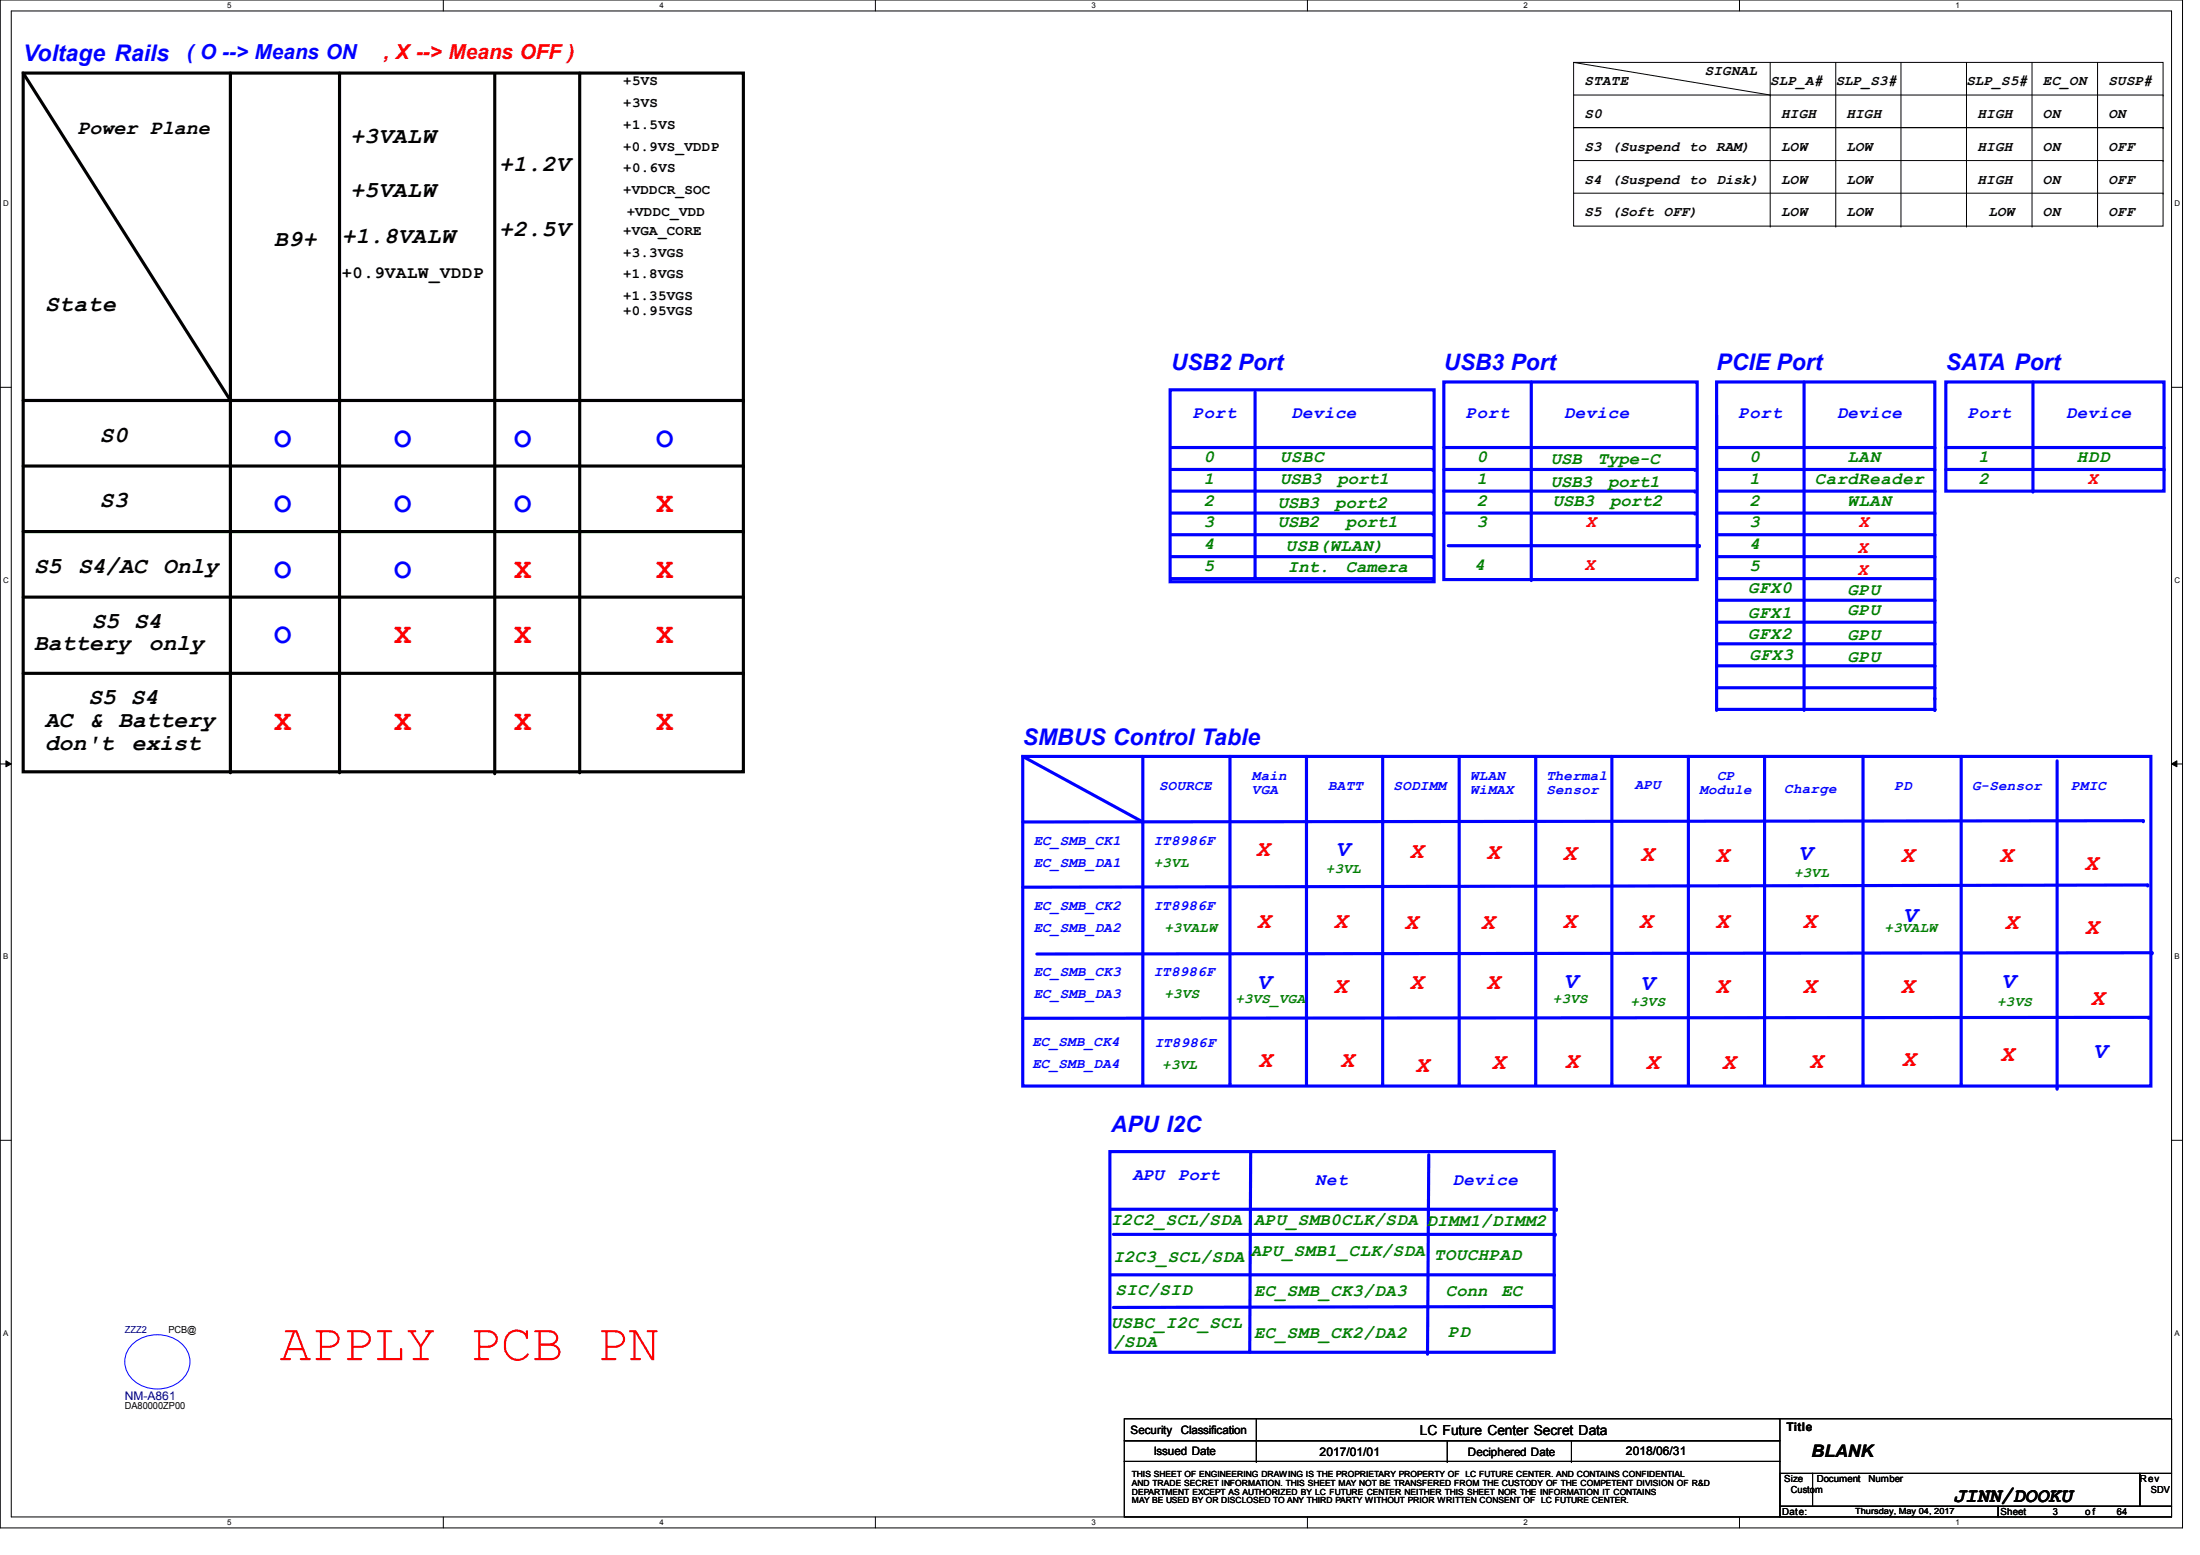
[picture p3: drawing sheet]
<svg xmlns="http://www.w3.org/2000/svg" width="297mm" height="210mm" viewBox="0 0 297 210" stroke-linecap="round" stroke-linejoin="round" font-family="sans-serif">
<path d="M0 0h294.7v206.2h-294.7zM1.5 1.5h291.7v203.3h-291.7z" fill="none" stroke="#000" stroke-width=".14"/>
<g fill="#fff">
<path d="M30.7 .2h.6v1.2h-.6z"/>
<path d="M30.7 204.9h.6v1.2h-.6z"/>
</g>
<path d="M59.9 0v1.5M59.9 204.8v1.4" fill="none" stroke="#000" stroke-width=".14"/>
<g fill="#fff">
<path d="M89 .2h.6v1.2h-.6z"/>
<path d="M89 204.9h.6v1.2h-.6z"/>
</g>
<path d="M118.2 0v1.5M118.2 204.8v1.4" fill="none" stroke="#000" stroke-width=".14"/>
<g fill="#fff">
<path d="M147.4 .2h.6v1.2h-.6z"/>
<path d="M147.4 204.9h.6v1.2h-.6z"/>
</g>
<path d="M176.5 0v1.5M176.5 204.8v1.4" fill="none" stroke="#000" stroke-width=".14"/>
<g fill="#fff">
<path d="M205.7 .2h.6v1.2h-.6z"/>
<path d="M205.7 204.9h.6v1.2h-.6z"/>
</g>
<path d="M234.9 0v1.5M234.9 204.8v1.4" fill="none" stroke="#000" stroke-width=".14"/>
<g fill="#fff">
<path d="M264 .2h.6v1.2h-.6z"/>
<path d="M264 204.9h.6v1.2h-.6z"/>
<path d="M.4 26.9h.8v1.2h-.8z"/>
<path d="M293.6 26.9h.7v1.2h-.7z"/>
<path d="M.4 77.7h.8v1.2h-.8z"/>
<path d="M293.6 77.7h.7v1.2h-.7z"/>
</g>
<path d="M0 52.3h1.5M293.2 52.3h1.5" fill="none" stroke="#000" stroke-width=".14"/>
<g fill="#fff">
<path d="M.4 128.5h.7v1.2h-.7z"/>
<path d="M293.6 128.5h.7v1.2h-.7z"/>
</g>
<path d="M0 103.1h1.5M.8 102.7l.7 .4-.7 .4zM293.2 103.1l.7-.4v.8zM293.2 103.1h1.5" fill="none" stroke="#000" stroke-width=".14"/>
<path d="M.8 102.7l.7 .4-.7 .4zM293.2 103.1l.7-.4v.8z" fill="#000"/>
<g fill="#fff">
<path d="M.4 179.3h.7v1.2h-.7z"/>
<path d="M293.6 179.3h.7v1.2h-.7z"/>
</g>
<g fill="none" stroke="#000" stroke-width=".14">
<path d="M212.5 8.4h79.6v22.1h-79.6zM212.5 17.2h79.6M212.5 12.8h79.6M212.5 8.4l26.5 4.4M239 12.8h.1M239 8.4v22.1M247.9 8.4v22.1M256.7 8.4v22.1M265.5 8.4v22.1M274.4 8.4v22.1M283.2 8.4v22.1M292.1 17.2h.1"/>
<path d="M292.1 12.8h.1M212.5 26.1h79.6M212.5 21.7h79.6M239 30.5h.1M247.9 30.5h.1M256.7 30.5h.1M265.5 30.5h.1M274.4 30.5h.1M283.2 30.5h.1M292.1 26.1h.1M292.1 21.7h.1M0 153.9h1.5"/>
<path d="M293.2 153.9h1.5"/>
</g>
<path d="M166.1 102.1v44.2" fill="none" stroke="#00f" stroke-width=".42"/>
<circle cx="166.1" cy="146.3" r=".21" fill="#00f"/>
<path d="M289.4 110.8l-151.3 .2" fill="none" stroke="#00f" stroke-width=".42"/>
<circle cx="289.4" cy="110.8" r=".21" fill="#00f"/>
<path d="M154.3 102.1v44.2" fill="none" stroke="#00f" stroke-width=".42"/>
<circle cx="154.3" cy="146.3" r=".21" fill="#00f"/>
<path d="M290.6 128.6l-150.6 .2" fill="none" stroke="#00f" stroke-width=".42"/>
<circle cx="290.6" cy="128.6" r=".21" fill="#00f"/>
<path d="M290 119.5l-151.9 .3" fill="none" stroke="#00f" stroke-width=".42"/>
<circle cx="290" cy="119.5" r=".21" fill="#00f"/>
<path d="M207.3 102.1v44.2" fill="none" stroke="#00f" stroke-width=".42"/>
<circle cx="207.3" cy="146.3" r=".21" fill="#00f"/>
<path d="M197 102.1v44.2" fill="none" stroke="#00f" stroke-width=".42"/>
<circle cx="197" cy="146.3" r=".21" fill="#00f"/>
<path d="M186.7 102.1v44.2" fill="none" stroke="#00f" stroke-width=".42"/>
<circle cx="186.7" cy="146.3" r=".21" fill="#00f"/>
<path d="M176.4 102.1v44.2" fill="none" stroke="#00f" stroke-width=".42"/>
<circle cx="176.4" cy="146.3" r=".21" fill="#00f"/>
<path d="M290.1 137.3l-152 .2" fill="none" stroke="#00f" stroke-width=".42"/>
<circle cx="290.1" cy="137.3" r=".21" fill="#00f"/>
<path d="M251.5 102.1v44.2" fill="none" stroke="#00f" stroke-width=".42"/>
<circle cx="251.5" cy="146.3" r=".21" fill="#00f"/>
<path d="M238.2 102.1v44.2" fill="none" stroke="#00f" stroke-width=".42"/>
<circle cx="238.2" cy="146.3" r=".21" fill="#00f"/>
<path d="M228 102.1v44.2" fill="none" stroke="#00f" stroke-width=".42"/>
<circle cx="228" cy="146.3" r=".21" fill="#00f"/>
<path d="M217.6 102.1v44.2" fill="none" stroke="#00f" stroke-width=".42"/>
<circle cx="217.6" cy="146.3" r=".21" fill="#00f"/>
<path d="M138.1 102.1l16.2 8.9" fill="none" stroke="#00f" stroke-width=".42"/>
<circle cx="154.3" cy="111" r=".21" fill="#00f"/>
<path d="M158.1 66.3h35.4M138.1 102.1h152.3v44.5h-152.3z" fill="none" stroke="#00f" stroke-width=".42"/>
<circle cx="193.5" cy="66.3" r=".21" fill="#00f"/>
<path d="M158.1 72.2h35.4" fill="none" stroke="#00f" stroke-width=".42"/>
<circle cx="193.5" cy="72.2" r=".21" fill="#00f"/>
<path d="M158.1 75.1h35.4" fill="none" stroke="#00f" stroke-width=".42"/>
<circle cx="193.5" cy="75.1" r=".21" fill="#00f"/>
<path d="M158 52.6h35.6v25.9h-35.6zM158.1 60.4h35.4" fill="none" stroke="#00f" stroke-width=".42"/>
<circle cx="193.5" cy="60.4" r=".21" fill="#00f"/>
<path d="M158.1 63.4h35.4" fill="none" stroke="#00f" stroke-width=".42"/>
<circle cx="193.5" cy="63.4" r=".21" fill="#00f"/>
<path d="M158.1 69.3h35.4" fill="none" stroke="#00f" stroke-width=".42"/>
<circle cx="193.5" cy="69.3" r=".21" fill="#00f"/>
<path d="M158.1 78.1h35.4" fill="none" stroke="#00f" stroke-width=".42"/>
<circle cx="193.5" cy="78.1" r=".21" fill="#00f"/>
<path d="M262.7 63.4h29.5" fill="none" stroke="#00f" stroke-width=".42"/>
<circle cx="292.2" cy="63.4" r=".21" fill="#00f"/>
<path d="M274.5 51.6v14.7" fill="none" stroke="#00f" stroke-width=".42"/>
<circle cx="274.5" cy="66.3" r=".21" fill="#00f"/>
<path d="M262.7 51.6h29.5v14.7h-29.5zM262.7 60.4h29.5" fill="none" stroke="#00f" stroke-width=".42"/>
<circle cx="292.2" cy="60.4" r=".21" fill="#00f"/>
<path d="M194.9 63.4h34" fill="none" stroke="#00f" stroke-width=".42"/>
<circle cx="228.9" cy="63.4" r=".21" fill="#00f"/>
<path d="M194.9 69.3h34" fill="none" stroke="#00f" stroke-width=".42"/>
<circle cx="228.9" cy="69.3" r=".21" fill="#00f"/>
<path d="M206.8 51.6v26.6" fill="none" stroke="#00f" stroke-width=".42"/>
<circle cx="206.8" cy="78.2" r=".21" fill="#00f"/>
<path d="M194.9 51.6h34.2v26.6h-34.2zM194.9 60.4h34" fill="none" stroke="#00f" stroke-width=".42"/>
<circle cx="228.9" cy="60.4" r=".21" fill="#00f"/>
<path d="M194.9 66.3h34" fill="none" stroke="#00f" stroke-width=".42"/>
<circle cx="228.9" cy="66.3" r=".21" fill="#00f"/>
<path d="M264.8 102.1v44.2" fill="none" stroke="#00f" stroke-width=".42"/>
<circle cx="264.8" cy="146.3" r=".21" fill="#00f"/>
<path d="M231.8 84h29.4" fill="none" stroke="#00f" stroke-width=".42"/>
<circle cx="261.2" cy="84" r=".21" fill="#00f"/>
<path d="M231.8 86.9h29.4" fill="none" stroke="#00f" stroke-width=".42"/>
<circle cx="261.2" cy="86.9" r=".21" fill="#00f"/>
<path d="M231.8 81h29.4" fill="none" stroke="#00f" stroke-width=".42"/>
<circle cx="261.2" cy="81" r=".21" fill="#00f"/>
<path d="M231.8 89.9h29.4" fill="none" stroke="#00f" stroke-width=".42"/>
<circle cx="261.2" cy="89.9" r=".21" fill="#00f"/>
<path d="M231.8 92.8h29.4" fill="none" stroke="#00f" stroke-width=".42"/>
<circle cx="261.2" cy="92.8" r=".21" fill="#00f"/>
<path d="M231.8 95.8h29.4" fill="none" stroke="#00f" stroke-width=".42"/>
<circle cx="261.2" cy="95.8" r=".21" fill="#00f"/>
<path d="M231.8 56v33.9" fill="none" stroke="#00f" stroke-width=".42"/>
<circle cx="231.8" cy="89.9" r=".21" fill="#00f"/>
<path d="M261.2 78.1v16.2" fill="none" stroke="#00f" stroke-width=".42"/>
<circle cx="261.2" cy="94.3" r=".21" fill="#00f"/>
<path d="M261.2 94.3v1.5" fill="none" stroke="#00f" stroke-width=".42"/>
<circle cx="261.2" cy="95.8" r=".21" fill="#00f"/>
<path d="M243.6 89.9v5.9" fill="none" stroke="#00f" stroke-width=".42"/>
<circle cx="243.6" cy="95.8" r=".21" fill="#00f"/>
<path d="M231.8 89.9v5.9" fill="none" stroke="#00f" stroke-width=".42"/>
<circle cx="231.8" cy="95.8" r=".21" fill="#00f"/>
<path d="M231.8 51.6h29.4v26.5h-29.4zM231.8 60.4h29.4" fill="none" stroke="#00f" stroke-width=".42"/>
<circle cx="261.2" cy="60.4" r=".21" fill="#00f"/>
<path d="M231.8 66.3h29.4" fill="none" stroke="#00f" stroke-width=".42"/>
<circle cx="261.2" cy="66.3" r=".21" fill="#00f"/>
<path d="M231.8 63.4h29.4" fill="none" stroke="#00f" stroke-width=".42"/>
<circle cx="261.2" cy="63.4" r=".21" fill="#00f"/>
<path d="M231.8 69.3h29.4" fill="none" stroke="#00f" stroke-width=".42"/>
<circle cx="261.2" cy="69.3" r=".21" fill="#00f"/>
<path d="M231.8 72.2h29.4" fill="none" stroke="#00f" stroke-width=".42"/>
<circle cx="261.2" cy="72.2" r=".21" fill="#00f"/>
<path d="M231.8 75.1h29.4" fill="none" stroke="#00f" stroke-width=".42"/>
<circle cx="261.2" cy="75.1" r=".21" fill="#00f"/>
<path d="M243.6 51.6v38.3" fill="none" stroke="#00f" stroke-width=".42"/>
<circle cx="243.6" cy="89.9" r=".21" fill="#00f"/>
<path d="M3.1 9.9h97.3v94.3h-97.3zM3.1 9.9l28 44.2M31.1 9.9v94.3M45.8 9.9v94.3M66.8 10v94.3M78.3 9.9v94.3M3.1 54.1h97.3M3.1 62.9h97.3M3.1 71.8h97.3M3.1 80.6h97.3M3.1 90.9h97.3" fill="none" stroke="#000" stroke-width=".42"/>
<g fill="#000">
<circle cx="31.1" cy="54.1" r=".21"/>
<circle cx="100.4" cy="54.1" r=".21"/>
<circle cx="100.4" cy="62.9" r=".21"/>
<circle cx="100.4" cy="71.8" r=".21"/>
<circle cx="100.4" cy="90.9" r=".21"/>
<circle cx="100.4" cy="80.6" r=".21"/>
<circle cx="31.1" cy="104.2" r=".21"/>
<circle cx="45.8" cy="104.2" r=".21"/>
<circle cx="66.8" cy="104.3" r=".21"/>
<circle cx="78.3" cy="104.2" r=".21"/>
</g>
<path d="M169.5 52.9v25" fill="none" stroke="#00f" stroke-width=".42"/>
<circle cx="169.5" cy="77.9" r=".21" fill="#00f"/>
<path d="M195.5 73.7h33.9" fill="none" stroke="#00f" stroke-width=".42"/>
<circle cx="229.4" cy="73.7" r=".21" fill="#00f"/>
<path d="M150.3 166.6h59.7" fill="none" stroke="#00f" stroke-width=".42"/>
<circle cx="210" cy="166.6" r=".21" fill="#00f"/>
<path d="M209.7 176.4l-59.4 .1" fill="none" stroke="#00f" stroke-width=".42"/>
<circle cx="209.7" cy="176.4" r=".21" fill="#00f"/>
<path d="M149.9 155.4h59.9v27.1h-59.9zM150 163.2h60.1" fill="none" stroke="#00f" stroke-width=".42"/>
<circle cx="210.1" cy="163.2" r=".21" fill="#00f"/>
<path d="M150 172.1h59.8" fill="none" stroke="#00f" stroke-width=".42"/>
<circle cx="209.8" cy="172.1" r=".21" fill="#00f"/>
<path d="M168.9 155.6l-.2 26.8" fill="none" stroke="#00f" stroke-width=".42"/>
<circle cx="168.7" cy="182.4" r=".21" fill="#00f"/>
<path d="M192.9 155.9l-.2 26.8" fill="none" stroke="#00f" stroke-width=".42"/>
<circle cx="192.7" cy="182.7" r=".21" fill="#00f"/>
<path d="M277.7 102.7v44.2" fill="none" stroke="#00f" stroke-width=".42"/>
<circle cx="277.7" cy="146.9" r=".21" fill="#00f"/>
<g fill="none" stroke="#000" stroke-width=".14">
<path d="M151.8 191.5h88.5v3h-88.5zM151.8 194.5h88.5v2.8h-88.5zM151.8 197.3h88.5v7.5h-88.5zM169.6 194.5h.1M169.6 197.3h.1M169.6 191.5v5.8M195.4 197.3h.1M195.4 194.5v2.8M212.2 197.3h.1M212.2 194.5v2.8M240.2 191.5h53M240.3 198.9h4.4v4.4h-4.4z"/>
<path d="M244.7 198.9h44.2v4.4h-44.2zM288.9 198.9h4.3v4.4h-4.3zM293.2 191.5h.1M293.2 191.5v7.4M240.3 203.3h29.5v1.5h-29.5zM269.8 203.3h23.4v1.5h-23.4z"/>
</g>
<path d="M18.1 181.2a4.9 4.9 0 0 1 7.2 1.2 3.5 3.5 0 0 1-2.3 4.8 4.7 4.7 0 0 1-5.8-2 3.2 3.2 0 0 1 .9-4z" fill="none" stroke="#00f" stroke-width=".14"/>
<text font-size="7.1" fill="#f00" x="37.8" y="183.6">APPLY PCB PN</text>
<g font-size="3.9" fill="#00f">
<text x="37" y="60.3">O</text>
<text x="53.2" y="60.3">O</text>
<text x="69.4" y="60.3">O</text>
<text x="88.6" y="60.3">O</text>
<text x="37" y="69.1">O</text>
<text x="53.2" y="69.1">O</text>
<text x="69.4" y="69.1">O</text>
<text x="37" y="78">O</text>
<text x="53.2" y="78">O</text>
<text x="37" y="86.8">O</text>
</g>
<g font-size="3.9" fill="#f00">
<text x="88.6" y="69.1">X</text>
<text x="69.4" y="78">X</text>
<text x="88.6" y="78">X</text>
<text x="53.2" y="86.8">X</text>
<text x="69.4" y="86.8">X</text>
<text x="88.6" y="86.8">X</text>
<text x="37" y="98.6">X</text>
<text x="53.2" y="98.6">X</text>
<text x="69.4" y="98.6">X</text>
<text x="88.6" y="98.6">X</text>
</g>
<g font-size="3.1" fill="#00f">
<text x="3.1" y="8.3">Voltage Rails</text>
<text x="231.8" y="50">PCIE Port</text>
<text x="262.7" y="50">SATA Port</text>
<text x="138.1" y="100.5">SMBUS Control Table</text>
<text x="180.4" y="115.6">V</text>
<text x="242.8" y="116.1">V</text>
<text x="257" y="124.5">V</text>
<text x="169.8" y="133.4">V</text>
<text x="211.2" y="133.3">V</text>
<text x="221.5" y="133.6">V</text>
<text x="270.3" y="133.3">V</text>
<text x="282.6" y="142.7">V</text>
</g>
<g font-size="3.1">
<text x="47.3" y="19.3">+3VALW</text>
<text x="67.4" y="23.1">+1.2V</text>
<text x="47.3" y="26.6">+5VALW</text>
<text x="37" y="33.1">B9+</text>
<text x="46.1" y="32.9">+1.8VALW</text>
<text x="67.4" y="31.8">+2.5V</text>
<text x="6.1" y="42">State</text>
<text x="13.5" y="59.6">S0</text>
<text x="13.5" y="68.5">S3</text>
<text x="4.6" y="77.3">S5</text>
<text x="10.5" y="77.3">S4/AC Only</text>
<text x="4.6" y="87.8">Battery</text>
<text x="12.4" y="84.7">S5 S4</text>
<text x="20.1" y="87.8">only</text>
<text x="11.9" y="95">S5 S4</text>
<text x="6.1" y="98.1">AC &amp;</text>
<text x="6.1" y="101.2">don't</text>
<text x="16" y="98.1">Battery</text>
<text x="17.8" y="101.2">exist</text>
</g>
<g font-size="3.1" fill="#f00">
<text x="169.6" y="115.6">X</text>
<text x="190.4" y="115.8">X</text>
<text x="200.7" y="115.9">X</text>
<text x="211" y="116.1">X</text>
<text x="221.5" y="116.2">X</text>
<text x="231.6" y="116.4">X</text>
<text x="256.7" y="116.4">X</text>
<text x="270" y="116.4">X</text>
<text x="281.4" y="117.4">X</text>
<text x="169.8" y="125.2">X</text>
<text x="180.1" y="125.2">X</text>
<text x="189.7" y="125.3">X</text>
<text x="200" y="125.3">X</text>
<text x="211" y="125.2">X</text>
<text x="221.3" y="125.2">X</text>
<text x="231.6" y="125.2">X</text>
<text x="243.4" y="125.2">X</text>
<text x="270.7" y="125.3">X</text>
<text x="281.6" y="126.1">X</text>
<text x="180.1" y="134">X</text>
<text x="190.4" y="133.4">X</text>
<text x="200.7" y="133.4">X</text>
<text x="231.6" y="134">X</text>
<text x="243.4" y="134">X</text>
<text x="256.7" y="134">X</text>
<text x="282.3" y="135.7">X</text>
<text x="256.8" y="143.9">X</text>
<text x="270.1" y="143.2">X</text>
<text x="169.9" y="144.1">X</text>
<text x="181" y="144.1">X</text>
<text x="191.1" y="144.7">X</text>
<text x="201.4" y="144.4">X</text>
<text x="211.3" y="144.2">X</text>
<text x="222.2" y="144.4">X</text>
<text x="232.5" y="144.4">X</text>
<text x="244.3" y="144.2">X</text>
</g>
<g font-size="3" fill="#00f">
<text x="158.1" y="50">USB2 Port</text>
<text x="194.9" y="50">USB3 Port</text>
<text x="150" y="152.8">APU I2C</text>
</g>
<text font-size="2.8" fill="#00f" x="25.2" y="8">( O --&gt; Means ON</text>
<text font-size="2.8" fill="#f00" x="51.8" y="8">, X --&gt; Means OFF )</text>
<text font-size="2.8" x="263.7" y="202.7">JINN/DOOKU</text>
<text font-size="2.7" x="10.5" y="18.1">Power Plane</text>
<g font-size="2.3">
<text x="46.1" y="37.5">+0.9VALW_VDDP</text>
<text x="244.6" y="196.6">BLANK</text>
</g>
<g font-size="2.3" fill="#00f">
<text x="161.1" y="56.5">Port</text>
<text x="174.3" y="56.5">Device</text>
<text x="197.9" y="56.5">Port</text>
<text x="211.2" y="56.5">Device</text>
<text x="234.7" y="56.5">Port</text>
<text x="248" y="56.5">Device</text>
<text x="265.7" y="56.5">Port</text>
<text x="278.9" y="56.5">Device</text>
<text x="152.9" y="159.3">APU</text>
<text x="159.1" y="159.3">Port</text>
<text x="177.6" y="159.9">Net</text>
<text x="196.1" y="160">Device</text>
</g>
<g font-size="2.3" fill="#008000">
<text x="162.6" y="65.3">1</text>
<text x="162.6" y="62.4">0</text>
<text x="172.8" y="65.3">USB3</text>
<text x="172.8" y="62.4">USBC</text>
<text x="180.6" y="65.3">port1</text>
<text x="199.4" y="62.4">0</text>
<text x="199.4" y="65.3">1</text>
<text x="209.4" y="62.7">USB</text>
<text x="209.4" y="65.7">USB3</text>
<text x="215.7" y="62.7">Type-C</text>
<text x="217.1" y="65.7">port1</text>
<text x="236.2" y="62.4">0</text>
<text x="236.2" y="65.3">1</text>
<text x="245" y="65.3">CardReader</text>
<text x="249.5" y="62.4">LAN</text>
<text x="267.1" y="62.4">1</text>
<text x="267.1" y="65.3">2</text>
<text x="280.4" y="62.4">HDD</text>
<text x="162.6" y="68.2">2</text>
<text x="162.6" y="71.2">3</text>
<text x="172.5" y="68.5">USB3</text>
<text x="172.5" y="71.2">USB2</text>
<text x="180.3" y="68.5">port2</text>
<text x="181.7" y="71.2">port1</text>
<text x="199.4" y="68.2">2</text>
<text x="199.4" y="71.2">3</text>
<text x="209.7" y="68.2">USB3</text>
<text x="217.4" y="68.2">port2</text>
<text x="236.2" y="68.2">2</text>
<text x="236.2" y="71.2">3</text>
<text x="249.5" y="68.2">WLAN</text>
<text x="162.6" y="74.1">4</text>
<text x="162.6" y="77.1">5</text>
<text x="173.6" y="74.4">USB(WLAN)</text>
<text x="173.9" y="77.2">Int.</text>
<text x="181.7" y="77.2">Camera</text>
<text x="199.1" y="77">4</text>
<text x="236.2" y="77.1">5</text>
<text x="236.2" y="74.1">4</text>
<text x="236" y="80.1">GFX0</text>
<text x="236" y="83.4">GFX1</text>
<text x="249.5" y="83">GPU</text>
<text x="249.5" y="80.3">GPU</text>
<text x="236" y="86.2">GFX2</text>
<text x="236.2" y="89.2">GFX3</text>
<text x="249.5" y="86.4">GPU</text>
<text x="249.5" y="89.3">GPU</text>
<text x="150" y="165.4">I2C2_SCL/SDA APU_SMB0CLK/SDA DIMM1/DIMM2</text>
<text x="150.3" y="170.3">I2C3_SCL/SDA</text>
<text x="168.9" y="169.6">APU_SMB1_CLK/SDA TOUCHPAD</text>
<text x="150" y="179.2">USBC_I2C_SCL</text>
<text x="150.6" y="174.8">SIC/SID</text>
<text x="169.3" y="174.9">EC_SMB_CK3/DA3</text>
<text x="195.2" y="174.9">Conn</text>
<text x="202.7" y="174.9">EC</text>
<text x="150.3" y="181.8">/SDA</text>
<text x="169.3" y="180.6">EC_SMB_CK2/DA2</text>
<text x="195.5" y="180.5">PD</text>
</g>
<g font-size="2.3" fill="#f00">
<text x="281.9" y="65.3">X</text>
<text x="214.1" y="71.2">X</text>
<text x="250.9" y="71.2">X</text>
<text x="213.9" y="77">X</text>
<text x="250.8" y="74.6">X</text>
<text x="250.8" y="77.7">X</text>
</g>
<g font-size="1.9">
<text x="84.2" y="11.5">+5VS</text>
<text x="213.9" y="11.5">STATE</text>
<text x="230.2" y="10.1">SIGNAL</text>
<text x="239" y="11.5">SLP_A#</text>
<text x="247.9" y="11.5">SLP_S3#</text>
<text x="265.5" y="11.5">SLP_S5#</text>
<text x="275.8" y="11.5">EC_ON</text>
<text x="284.7" y="11.5">SUSP#</text>
<text x="84.2" y="14.4">+3VS</text>
<text x="84.2" y="17.4">+1.5VS</text>
<text x="213.9" y="16">S0</text>
<text x="240.5" y="16">HIGH</text>
<text x="249.3" y="16">HIGH</text>
<text x="267" y="16">HIGH</text>
<text x="275.8" y="16">ON</text>
<text x="284.7" y="16">ON</text>
<text x="84.2" y="23.3">+0.6VS</text>
<text x="84.2" y="20.3">+0.9VS_VDDP</text>
<text x="213.9" y="20.4">S3 (Suspend to</text>
<text x="231.7" y="20.4">RAM)</text>
<text x="240.5" y="20.4">LOW</text>
<text x="249.3" y="20.4">LOW</text>
<text x="267" y="20.4">HIGH</text>
<text x="275.8" y="20.4">ON</text>
<text x="284.7" y="20.4">OFF</text>
<text x="84.2" y="26.2">+VDDCR_SOC</text>
<text x="84.6" y="29.2">+VDDC_VDD</text>
<text x="213.9" y="24.8">S4</text>
<text x="213.9" y="29.2">S5 (Soft</text>
<text x="217.6" y="24.8">(Suspend to</text>
<text x="224.7" y="29.2">OFF)</text>
<text x="231.8" y="24.8">Disk)</text>
<text x="240.5" y="24.8">LOW</text>
<text x="240.5" y="29.2">LOW</text>
<text x="249.3" y="24.8">LOW</text>
<text x="249.3" y="29.2">LOW</text>
<text x="267" y="24.8">HIGH</text>
<text x="268.5" y="29.2">LOW</text>
<text x="275.8" y="29.2">ON</text>
<text x="275.8" y="24.8">ON</text>
<text x="284.7" y="29.2">OFF</text>
<text x="284.7" y="24.8">OFF</text>
<text x="84.2" y="34.6">+3.3VGS</text>
<text x="84.2" y="31.7">+VGA_CORE</text>
<text x="84.2" y="37.5">+1.8VGS</text>
<text x="84.2" y="40.5">+1.35VGS</text>
<text x="84.2" y="42.6">+0.95VGS</text>
<text x="191.7" y="193.7">LC Future Center Secret Data</text>
</g>
<g font-size="1.9" fill="#00f">
<text x="156.5" y="106.7">SOURCE</text>
<text x="169" y="105.2">Main</text>
<text x="169" y="107.1">VGA</text>
<text x="179.3" y="106.7">BATT</text>
<text x="188.2" y="106.7">SODIMM</text>
<text x="198.5" y="105.2">WLAN</text>
<text x="198.5" y="107.1">WiMAX</text>
<text x="208.8" y="105.2">Thermal</text>
<text x="208.8" y="107.1">Sensor</text>
<text x="220.7" y="106.6">APU</text>
<text x="229.4" y="107.1">Module</text>
<text x="231.9" y="105.2">CP</text>
<text x="240.9" y="107">Charge</text>
<text x="255.8" y="106.7">PD</text>
<text x="266.3" y="106.7">G-Sensor</text>
<text x="279.7" y="106.7">PMIC</text>
<text x="139.6" y="117">EC_SMB_DA1</text>
<text x="139.6" y="114">EC_SMB_CK1</text>
<text x="155.8" y="114">IT8986F</text>
<text x="139.6" y="125.9">EC_SMB_DA2</text>
<text x="139.6" y="122.9">EC_SMB_CK2</text>
<text x="155.8" y="122.9">IT8986F</text>
<text x="139.6" y="131.7">EC_SMB_CK3</text>
<text x="155.8" y="131.7">IT8986F</text>
<text x="139.6" y="134.7">EC_SMB_DA3</text>
<text x="139.4" y="141.2">EC_SMB_CK4</text>
<text x="155.9" y="141.3">IT8986F</text>
<text x="139.4" y="144.1">EC_SMB_DA4</text>
</g>
<g font-size="1.9" fill="#008000">
<text x="155.8" y="117">+3VL</text>
<text x="179" y="117.9">+3VL</text>
<text x="242.2" y="118.3">+3VL</text>
<text x="157.2" y="125.9">+3VALW</text>
<text x="254.5" y="125.9">+3VALW</text>
<text x="157.2" y="134.7">+3VS</text>
<text x="166.8" y="135.4">+3VS_VGA</text>
<text x="209.7" y="135.4">+3VS</text>
<text x="220.1" y="135.8">+3VS</text>
<text x="269.7" y="135.8">+3VS</text>
<text x="156.9" y="144.3">+3VL</text>
</g>
<text font-size="1.6" fill="#000080" x="16.8" y="189">NM-A861</text>
<g font-size="1.6">
<text x="152.7" y="193.5">Security</text>
<text x="155.8" y="196.3">Issued Date</text>
<text x="159.4" y="193.5">Classification</text>
<text x="178.2" y="196.5">2017/01/01</text>
<text x="198.2" y="196.5">Deciphered Date</text>
<text x="219.5" y="196.3">2018/06/31</text>
<text x="241.2" y="193.2">Title</text>
</g>
<text font-size="1.3" fill="#000080" x="16.8" y="179.9">ZZZ2</text>
<g font-size="1.3">
<text x="22.7" y="179.9">PCB@</text>
<text x="16.8" y="190.2">DA80000ZP00</text>
<text x="240.9" y="200.1">Size</text>
<text x="241.8" y="201.5">Custom</text>
<text x="245.3" y="200.1">Document</text>
<text x="252.3" y="200.1">Number</text>
<text x="288.9" y="200.1">Rev</text>
<text x="290.4" y="201.5">SDV</text>
<text x="240.6" y="204.5">Date:</text>
<text x="270.1" y="204.5">Sheet</text>
<text x="277.2" y="204.5">3</text>
<text x="281.6" y="204.5">o f</text>
<text x="285.8" y="204.5">64</text>
</g>
<g font-size="1.1">
<text x="30.7" y="1.1">5</text>
<text x="89" y="1.1">4</text>
<text x="147.4" y="1.1">3</text>
<text x="205.7" y="1.1">2</text>
<text x="264" y="1.1">1</text>
<text x=".4" y="27.9">D</text>
<text x="293.6" y="27.9">D</text>
<text x=".4" y="78.7">C</text>
<text x="293.6" y="78.7">C</text>
<text x=".4" y="129.5">B</text>
<text x="293.6" y="129.5">B</text>
<text x=".4" y="180.3">A</text>
<text x="293.6" y="180.3">A</text>
<text x="152.8" y="200.6">AND TRADE SECRET INFORMATION. THIS SHEET MAY NOT BE TRANSFERED FROM THE CUSTODY OF THE COMPETENT DIVISION OF R&amp;D</text>
<text x="152.8" y="201.8">DEPARTMENT EXCEPT AS AUTHORIZED BY LC FUTURE CENTER NEITHER THIS SHEET NOR THE INFORMATION IT CONTAINS</text>
<text x="152.8" y="202.9">MAY BE USED BY OR DISCLOSED TO ANY THIRD PARTY WITHOUT PRIOR WRITTEN CONSENT OF LC FUTURE CENTER.</text>
<text x="152.8" y="199.4">THIS SHEET OF ENGINEERING DRAWING IS THE PROPRIETARY PROPERTY OF LC FUTURE CENTER. AND CONTAINS CONFIDENTIAL</text>
<text x="30.7" y="205.9">5</text>
<text x="89" y="205.9">4</text>
<text x="147.4" y="205.9">3</text>
<text x="205.7" y="205.9">2</text>
<text x="250.5" y="204.4">Thursday, May 04, 2017</text>
<text x="264" y="205.9">1</text>
</g>
</svg>
